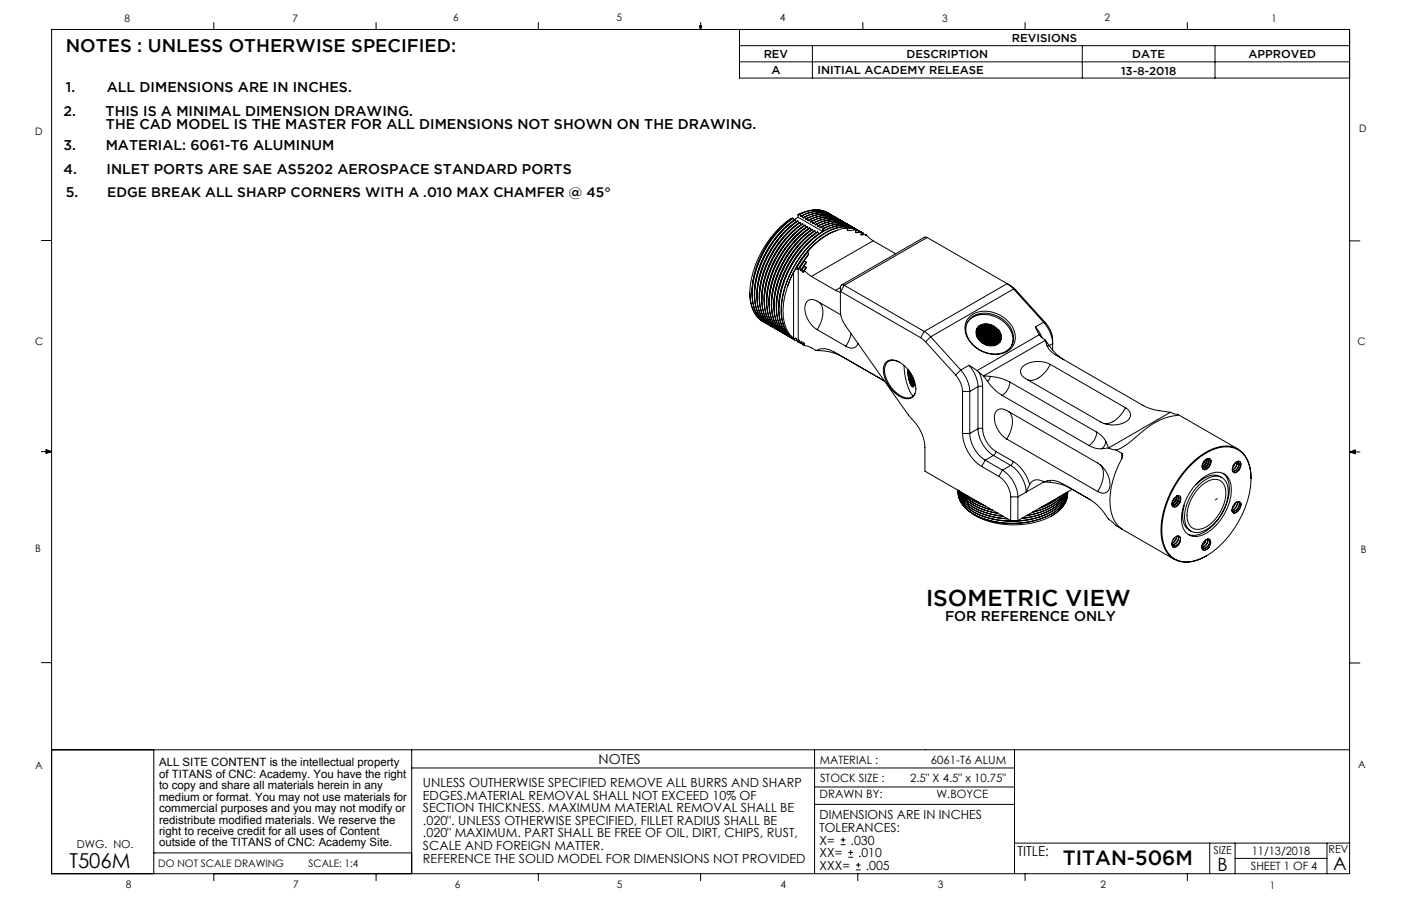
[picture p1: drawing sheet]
<svg xmlns="http://www.w3.org/2000/svg" width="432mm" height="279mm" viewBox="0 0 432 279" stroke-linecap="round" stroke-linejoin="round" font-family="sans-serif">
<g fill="none" stroke="#000" stroke-width=".31">
<path d="M15.9 9.1h400.1v260.3h-400.1zM65.9 6.9v2.2M115.9 6.9v2.2M165.9 6.9v2.2M215.6 8h.6l-.3 1.1zM215.7 8l.2 1.1M215.9 6.9v2.2M216 8l-.1 1.1M227.9 9.1v15h188.1M227.9 14.1h188.1M227.9 19.1h188.1M250.4 14.1v10"/>
<path d="M265.9 6.9v2.2M315.9 6.9v2.2M333.6 14.1v10M365.9 6.9v2.2M374.5 14.1v10M12.7 74.2h3.2M242.4 71l3.5-2.8a30.6 30.6 0 0 0-12.5 24 9.5 9.5 0 0 0 4.1 8.3 8.3 8.3 0 0 1-4-6.5 28.7 28.7 0 0 1 7.3-21.3zM243.1 71.4l3.6-2.8a30.6 30.6 0 0 0-12.6 24 9.5 9.5 0 0 0 4.1 8.4 8.3 8.3 0 0 1-4-6.5 28.7 28.7 0 0 1 7.3-21.4zM244.4 67.3l.2 .6a29.7 29.7 0 0 0-12.1 23.3M244.4 67.3a30.6 30.6 0 0 0-12.5 24 9.5 9.5 0 0 0 4.1 8.4M244.4 67.3a30.1 30.1 0 0 0-12.6 23.9 9.5 9.5 0 0 0 4.1 8.4M245.2 67.7l.2 .7a29.7 29.7 0 0 0-12.1 23.2"/>
<path d="M245.2 67.7a30.6 30.6 0 0 0-12.6 24 9.5 9.5 0 0 0 4.1 8.4h-.1M245.2 67.7a30.1 30.1 0 0 0-12.7 24 9.5 9.5 0 0 0 4.1 8.3M245.9 68.2l.2 .6a29.7 29.7 0 0 0-12.1 23.3M246 67l7.5 4.3v-.7M246 67l-1.4 .8M246 66.1v.2M246 66.1v.9M246.4 66.1l-.4 .2M246.4 66l.1 .1M246.4 66l-.2 .4-.2-.1M246.5 66.1l.3 .6M246.7 68.6l.2 .6a29.7 29.7 0 0 0-12.1 23.3"/>
<path d="M247.1 66.5l-.3 .2M247.2 66.4l.1 .1M247.2 66.4l-.3 .4-.1-.1M247.3 66.5l.2 .6M247.4 69l.2 .7a29.7 29.7 0 0 0-12.1 23.2M247.4 69a30.6 30.6 0 0 0-12.6 24 9.5 9.5 0 0 0 4.2 8.4M247.4 69a30.1 30.1 0 0 0-12.6 24 9.6 9.6 0 0 0 4.2 8.4M247.7 65.5l-1.7 .6M247.9 67l-.4 .1M247.9 66.9h.1M247.9 66.9l-.2 .3-.2-.1M248 66.9l.3 .7"/>
<path d="M248.1 69.5l.3 .6a29.7 29.7 0 0 0-12.1 23.3M248.1 69.5a30.6 30.6 0 0 0-12.5 24 9.5 9.5 0 0 0 4.1 8.3M248.1 69.5a30.1 30.1 0 0 0-12.6 23.9 9.5 9.5 0 0 0 4.2 8.4M248.6 67.4l-.3 .2M248.7 67.3l.1 .1M248.7 67.3l-.3 .4-.1-.1M248.8 67.4l.2 .6M248.9 69.9l.2 .6a29.7 29.7 0 0 0-12.1 23.3M248.9 69.9a30.6 30.6 0 0 0-12.6 24 9.5 9.5 0 0 0 4.2 8.4l-.1-.1M248.9 69.9a30.1 30.1 0 0 0-12.6 23.9 9.5 9.5 0 0 0 4.1 8.4M249 77.7l.2 .6M249 77.7l-3.2 4.5"/>
<path d="M249.2 78.3l-3.2 4.7M249.2 78.3l-1.3 2M249.3 77.1l-3.6 5M249.3 77.1l-.3 .6M249.4 67.8l-.4 .2M249.4 67.7l.1 .1M249.4 67.7l-.2 .4-.2-.1M249.5 67.8l.3 .6M249.6 70.3l.3 .7a29.7 29.7 0 0 0-12.1 23.2M249.6 70.3a30.6 30.6 0 0 0-12.5 24 9.5 9.5 0 0 0 4.1 8.4l-.1-.1M249.6 70.3a30.1 30.1 0 0 0-12.6 24 9.5 9.5 0 0 0 4.1 8.3M250.1 68.3l-.3 .1"/>
<path d="M250.2 68.2h.1M250.2 68.2l-.3 .3-.1-.1M250.3 68.2l.2 .6M250.4 70.8a30.6 30.6 0 0 0-12.6 24 9.3 9.3 0 0 0 4.6 8.5M250.4 70.8l.2 .6a29.7 29.7 0 0 0-12.1 23.3M250.4 70.8a30.1 30.1 0 0 0-12.7 23.9 9.5 9.5 0 0 0 4.3 8.4M250.9 68.7l-.4 .1M250.9 68.6l.1 .1M250.9 68.6l-.2 .3-.2-.1M251 68.7l.3 .6M251.1 71.2l.3 .6a30.1 30.1 0 0 0-12.1 22.1M251.1 71.2a30.6 30.6 0 0 0-12.5 24 9.3 9.3 0 0 0 4.6 8.6"/>
<path d="M251.1 71.2a30.1 30.1 0 0 0-12.6 24 9.5 9.5 0 0 0 4.2 8.4M251.6 69.1l-.3 .2M251.7 69l.1 .1M251.7 69l-.3 .4-.1-.1M251.8 69.1l.2 .6M252 71.5l.4 .5a29.7 29.7 0 0 0-12.4 22.7M252 71.5a31 31 0 0 0-12.7 22.7 10.1 10.1 0 0 0 4.5 10h.1M252 71.5a29.9 29.9 0 0 0-12.7 24.9 8.8 8.8 0 0 0 4.2 7.6M252.4 69.6l-.4 .1M252.4 69.5h.1M252.4 69.5l-.2 .3-.2-.1M252.5 69.5l.3 .6"/>
<path d="M253.1 70l-.3 .1M253.2 69.9l.1 .1M253.2 69.9l-.3 .3-.1-.1M253.3 70l.2 .6M253.5 70.6h.1M253.8 70.5l-.3 .1M253.8 70.4h.1M253.8 70.4l-.1 .3-.2-.1M253.9 70.4l.1 .8M255.1 65.6a8.5 8.5 0 0 0-8.7 .4M255.5 65.9a8.5 8.5 0 0 0-9 .2M255.9 66.1a8.7 8.7 0 0 0-8.6 .4"/>
<path d="M255.9 66.1a8.4 8.4 0 0 0-8.7 .3M256.5 66.5a8.7 8.7 0 0 0-8.6 .4M256.5 66.4l.1 .1M256.6 66.5a8.7 8.7 0 0 0-8.6 .4M257.4 66.9a8.7 8.7 0 0 0-8.6 .5M257.4 66.9a8.4 8.4 0 0 0-8.7 .4M258 67.3a8.7 8.7 0 0 0-8.6 .4M258 67.3l.1 .1a8.7 8.7 0 0 0-8.6 .4M258.1 71a21 21 0 0 0-11 8.7l-3.2 5.5-1.1 2.9M258.8 67.8a8.7 8.7 0 0 0-8.6 .4M258.8 67.7l.1 .1a8.7 8.7 0 0 0-8.6 .4M259.6 68.2a8.7 8.7 0 0 0-8.6 .5"/>
<path d="M259.6 68.2a8.4 8.4 0 0 0-8.7 .4M260.3 70.3a21.3 21.3 0 0 0-11 6.8M260.3 70.3a7.1 7.1 0 0 1 4.5 .9M260.3 70.3l.6 .1M260.3 68.6a8.7 8.7 0 0 0-8.6 .4M260.3 68.6l.1 .1a8.7 8.7 0 0 0-8.6 .4M260.9 70.4l.4 .6M260.9 70.4l2 .1 1.9 .7M261.1 69.1a8.7 8.7 0 0 0-8.6 .4M261.1 69.1a8.4 8.4 0 0 0-8.7 .4M261.3 71l.8 .1M261.8 69.5a8.7 8.7 0 0 0-8.6 .4"/>
<path d="M261.8 69.5h.1M262.4 69.9a7.7 7.7 0 0 0-7.4-.7l-1.7 .8M262.6 69.9a8.5 8.5 0 0 0-8.8 .5M263.1 70.2a8.8 8.8 0 0 0-9.2 .2M263.4 70.4a8.4 8.4 0 0 0-8 0 29.6 29.6 0 0 0-15 20.6 14.9 14.9 0 0 0 1.5 11.3l1 1.2 1.3 .9M263.6 70.9l-1.6 .2-.7-.1M263.6 70.9l1.8 .6M263.6 70.9l.2 .1M263.6 70.6a8.2 8.2 0 0 0-8.1-.1 29.6 29.6 0 0 0-15 20.5 14.9 14.9 0 0 0 1.5 11.4l1 1.1 1.5 1M263.7 70.6l.3 .2M263.7 71.6l.5 .2M263.8 71l-.1 .6"/>
<path d="M263.8 71l1.6 .5M264.1 70.8a8.6 8.6 0 0 0-8.6 .4 29.9 29.9 0 0 0-14.7 25.6 9 9 0 0 0 4.2 8.1M264.4 71a8.3 8.3 0 0 0-8.7 .2 29.9 29.9 0 0 0-14.9 25.5 8.8 8.8 0 0 0 5 8.6M264.8 71.2h.1M264.8 71.3h.1M265.3 72.3l.3 .1M265.3 71.6l.8 .4M265.3 71.6l-1.2 .2-.4-.2M265.3 71.6l.2 .1M265.4 71.5v.1M265.5 71.7l-.2 .6M265.5 71.7l.6 .3"/>
<path d="M266.1 72l.1 .3M266.7 72.3l.2 .1M266.7 72.3h-1.4M266.7 72.3l.1 .1M266.8 72.4l-.1 .2 .3-.1 2.1 1.8M266.8 72.4h.1M266.9 72.4v.1M269.1 74.3l-19 10.9M269.1 74.3l7 4M285.8 73.2l25.7 14.9 1.5 1.3M285.8 73.2h-.9l-25.5 14.7M285.8 73.2l-25.6 14.8"/>
<path d="M416 74.3h3.1M231.1 90.2a9.4 9.4 0 0 0 4.4 9.1M231.1 90.2a9.8 9.8 0 0 0 4 9M231.1 90.2a30.5 30.5 0 0 1 12.7-22.9l.1 .2a29.7 29.7 0 0 0-12.1 23.3M235.1 99.2h.1M235.9 99.6l.1 .1M242.8 88.1a18.3 18.3 0 0 0-.3 13.6l.9 1.4 1.2 1.2M244.6 83.9l-1.8 4.2M244.6 83.9v20.4M245.7 82.1l-.3 .6 .8 .4 .2-.5M245.7 82.1l.1 .1M245.8 82.2l.2 .8"/>
<path d="M246 83h-.1a1.35 1.35 0 0 0-1.3 .9M246 83v22.3M246.4 82.6h.1M246.5 82.6l.3 .8M247.2 83l.1 .1M247.2 83l-.3 .5-.1-.1M247.3 83.1l.2 .8M247.7 82.1v.2M247.7 82.1l-.5 .9M247.7 82.3l.7 .1M247.7 82.3l-.4 .8M247.8 80.6l.6 .2"/>
<path d="M247.8 80.6l-1.3 2M247.9 80.3l-.1 .3M247.9 80.3l-1.5 2.3M247.9 83.4v.1M247.9 83.4l-.2 .6-.2-.1M247.9 83.5l2.2 1.7M248.4 82.4l.1 .3-.6 .7M248.4 82.4l-.9 1.5M248.4 80.8v.4l-.7 .9M248.4 80.8l-1.6 2.6M250.1 85.2l7.4 4.3M252.5 93.2a5.2 5.2 0 0 1 .7 5.7l-1.3 2.8"/>
<path d="M257.5 89.5l1.5 .6M259 88.7v7.4a7.8 7.8 0 0 0 1.5 4.2l19.4 27.6a15.5 15.5 0 0 1 5.1 9l.1 8.4 26.4 15.3M259 88.7l-1.5 .8M259.1 89.9l-.1 .1M259.1 89.9l24.7 14.2M259.1 97.1l-7.2-4.2a2.32 2.32 0 0 0-2.7-.3 2.32 2.32 0 0 0-1.2 2.5 8.4 8.4 0 0 0 3.9 6.6M260.2 88a.73 .73 0 0 0-.8-.1 .73 .73 0 0 0-.4 .8M260.2 88l24.7 14.2M260.2 88l-1.1 1.9M298.1 99.6a7 7 0 0 1 9.4-1.6 7 7 0 0 1 4.3 8.6M298.9 97.6a8.8 8.8 0 0 1 12 1.7 6 6 0 0 1 .5 8.4 8.8 8.8 0 0 1-12-1.7 6 6 0 0 1-.5-8.4zM299 98.3a8.2 8.2 0 0 1 11.1 1.1 5.7 5.7 0 0 1 .7 8.4 8.4 8.4 0 0 1-11.2-1.8 5.6 5.6 0 0 1-.6-7.7z"/>
<path d="M312.4 89.1l-2-1.6-25.5 14.7M312.4 89.1l-25.6 14.8M312.4 89.1l9.3 10.3M312.4 89.1l.6 .3M313 89.4l9.3 10.2M321.7 99.4a10.5 10.5 0 0 1 2.7 6.6l-1 .6M321.7 99.4l-2.6 1.4M321.7 99.4l.6 .2M322.3 99.6a9.6 9.6 0 0 1 2.1 8.4M244.6 104.3l.9 .2M245.5 104.5h.1M245.5 104.5l.5 .9"/>
<path d="M246 105.4h.1M246 105.4l.6 .3M246 105.3v.1M246.2 104.9l.2 .1M246.2 104.9l-.2 .4M246.2 104.9h.1M246.4 105l.3 .9M246.7 105.9l.6 .2M246.9 105.3l.3 .2M246.9 105.3l-.2 .6M246.9 105.3h.1M247.1 105.4l.4 .9"/>
<path d="M247.5 106.3l.4 .1M247.9 105.9v.7l1.1 .1 2.6 1.4M247.9 105.9l-.2-.1-.2 .5M251.6 108.1a5.3 5.3 0 0 1 5.5 .4l15.5 9M251.6 108.1a15.8 15.8 0 0 1 7.9 1.8M251.9 101.7l8.8 5.1M262.3 102.9l-.6 2.1-1 1.8M264.4 105.9a2.21 2.21 0 0 1-3.7 .9M273.1 111.6a4 4 0 0 1 5.1 .8 9.8 9.8 0 0 1 4 8.4 2.66 2.66 0 0 1-4 1.9 10 10 0 0 1-5.9-9.6zM277.3 111.8a2.95 2.95 0 0 0-3.6-.2 2.95 2.95 0 0 0-1 3.5 9.1 9.1 0 0 0 7.2 7.6l1.3-.4 .8-1M278.7 112.8a17.4 17.4 0 0 0 2.5 9.1l.3 .2M279.8 114.7l.3 2.1 .9 2.3"/>
<path d="M279.9 114l-.1 .7M279.9 114.5l.3 2.8 .8 1.8M280.1 114.3a7.2 7.2 0 0 0 1.4 5h.1M280.4 114.6l.1 1.8a3.3 3.3 0 0 0 1.2 2.5M280.5 114.8l.2 2.2a2.37 2.37 0 0 0 1.1 1.9M280.6 114.9l.3 2.2 .7 1.7M280.8 115.3l.5 2.5 .5 1M281.1 115.9l.8 2.4M281.3 116.2l.6 1.9M281.8 117.5l-.2 1.7-.1 .1-.5-.2M283.8 104.1l1.5 1.3M284.9 102.2l1.9 1.7"/>
<path d="M284.9 102.2l-1.1 1.9M285.3 105.4l9.2 10.3M286.8 103.9l9.3 10.2M286.8 103.9l-1.5 1.5M294.5 115.7a8.1 8.1 0 0 1 2.2 5M296.1 114.1a10.5 10.5 0 0 1 2.8 6.6M296.1 114.1l-1.6 1.6M298.6 112.7l2.5 1.6M298.6 112.7a10.5 10.5 0 0 1 2.8 6.6M298.6 112.7l-2.5 1.4M301 102.6a4.4 4.4 0 0 1 6.5 3.4 4.5 4.5 0 0 0-6.5-3.4zM301.1 103.5a4.7 4.7 0 0 1 4.8 1.5"/>
<path d="M301.1 102.2a4.4 4.4 0 0 1 6.7 3.5 4.4 4.4 0 0 0-6.8-3.4zM301.1 102a3.9 3.9 0 0 1 6.2 .3M301.1 103.1a4.5 4.5 0 0 1 6.1 3.1 4.5 4.5 0 0 0-6.1-3.1zM301.1 103.5a4.7 4.7 0 0 1 4.9 1.4M301.1 102.1a4.4 4.4 0 0 1 6.8 2.2v1.3a4.3 4.3 0 0 0-6.7-3.7l-.3 .4M301.1 102a4 4 0 0 1 6.1 .6M301.1 114.3l.7 .6M301.1 102a4 4 0 0 1 6.1 .5M301.2 101.8a3.9 3.9 0 0 1 6.2 .4M301.2 103.7a4.6 4.6 0 0 1 5.3 2.7 4.7 4.7 0 0 0-5.3-2.7zM301.2 101.7a3.9 3.9 0 0 1 6.3 .3M301.2 104a4.6 4.6 0 0 1 5 2.5"/>
<path d="M301.4 119.3l.7-.2 .8 .2M301.4 119.3l-2.5 1.4M301.4 119.3v12.9M301.6 104.5a4.7 4.7 0 0 1 4 2.1 5 5 0 0 0-4-2.1zM301.8 114.9a10.6 10.6 0 0 1 1.1 4.4M301.8 114.9l1.4 1M301.8 104.8a4.7 4.7 0 0 1 3.4 1.8M301.9 104.9a4.7 4.7 0 0 1 3.3 1.6M302.2 105.1l1 .4 1.5 1M302.2 105.2l.9 .3 1.6 1M302.9 119.3v12.9M303.1 104l-1.8-.1a4.8 4.8 0 0 1 5 2.6"/>
<path d="M303.2 115.9l1.1 1.7M303.2 115.9l2 .2M304.3 117.6a14.6 14.6 0 0 0 4.6 4.3M305.2 116.1a14.6 14.6 0 0 1 6 1.7M305.2 116.1l-.2 .8-.7 .7M305.9 105l.8 1.4M306 104.9l.8 1.5M306 106.5l-.2-.2a4.8 4.8 0 0 0-4.4-2.1 4.9 4.9 0 0 1 4.5 2.3M306 104.7l-.1 .1M306 103.3l.2 .6M306.1 100.5a3.8 3.8 0 0 0-5 .9M307 106.3a4.6 4.6 0 0 0-5.9-3.1 4.7 4.7 0 0 1 5.8 3.1"/>
<path d="M307.2 102.6a3.1 3.1 0 0 1 .8 3M307.2 102.5a3.1 3.1 0 0 1 .8 3.1M307.3 106.2a4.4 4.4 0 0 0-6.3-3.3 4.5 4.5 0 0 1 6.3 3.3M307.3 102.3a3.1 3.1 0 0 1 .8 3.2M307.4 102.2a3.1 3.1 0 0 1 .7 3.3M307.5 101.9a3.2 3.2 0 0 1 .7 3.5M307.5 101.9a4 4 0 0 0-6.2-.4 3.9 3.9 0 0 0 3.7 5.1 2.96 2.96 0 0 0 3.6-2.5M307.7 101.6a4.3 4.3 0 0 0-6.5-.6 3.9 3.9 0 0 0 2.8 5.4 3.1 3.1 0 0 0 4.6-2.3M307.7 101.6a3.5 3.5 0 0 1 .9 2.5M307.7 101.6a3.2 3.2 0 0 1 .6 3.5M307.7 105.9a4.4 4.4 0 0 0-6.7-3.4 4.4 4.4 0 0 1 6.6 3.4M311.2 117.8a5.3 5.3 0 0 1-2.3 4.1"/>
<path d="M311.2 117.8l26.8 15.5M319.1 100.8l1.2 2.4M319.1 100.8l1.2 1.5 .9 1.9M320.3 103.2l1.9 1.7M320.3 103.2l-19.2 11.1M322.2 104.9a5.9 5.9 0 0 0 3.3 4.7l26.8 15.4a18.8 18.8 0 0 0 8.4 2.1M322.2 104.9l-19 11M322.2 104.9l1.2 1.7M323.4 106.6a14.6 14.6 0 0 0 4.5 4.3M323.4 106.6h-.7M323.7 112.4a7.7 7.7 0 0 0-8.7 .9 2.26 2.26 0 0 0 1.1 3.5l23.2 13.3a7.7 7.7 0 0 0 8.7-.9 2.26 2.26 0 0 0-1.1-3.5M323.7 112.4a8.7 8.7 0 0 1-5.4 4.9l-1.6-.2"/>
<path d="M323.7 112.4l23.2 13.3M12.7 139.3h3.2M14.2 139l1.7 .3M14.2 138.7l1.7 .6-1.7 .5zM15.9 139.3l-1.7 .2M296.7 133.7a13 13 0 0 0 5.8 10.1M296.7 120.7v13M296.7 120.7h2.2M296.7 133.7h2.2M298.9 133.7a10.5 10.5 0 0 0 4.7 8.2M298.9 120.7v13M301.4 132.2l.7-.2 .8 .2"/>
<path d="M301.4 132.2a10.5 10.5 0 0 0 4.8 8.3M301.4 132.2l-2.5 1.5M302.9 132.2a8.9 8.9 0 0 0 4 7M306.9 139.2l-.2 .7-.5 .6M306.9 139.2l5.3 3.1M308.9 121.9l26.7 15.5M310.3 135.4a7.7 7.7 0 0 1-3.6-8.1 2.26 2.26 0 0 1 3.6-.7l28 16.2a7.7 7.7 0 0 1 3.6 8 2.26 2.26 0 0 1-3.6 .8M310.3 135.4l28 16.2M310.9 127a5.2 5.2 0 0 1 .7 5.7l-1.3 2.7M335.6 137.4a6.4 6.4 0 0 0 3.9 1M338 133.3a6.4 6.4 0 0 1 2.8 2.8M338 133.3a5.3 5.3 0 0 1-2.4 4.1"/>
<path d="M340.8 136.1a2.89 2.89 0 0 1-1.3 2.3M340.8 136.1l.9 2M341.7 138.1l1.2 .5 1.1 .2M341.7 138.1l-2.2 .3M344 138.8l1.7 1M345.7 139.8l.3 .7-.3 1M345.7 139.8v1.7M346.9 125.7a8.6 8.6 0 0 1-5.9 5l-.7-.1M360.7 127.1l1.2 .6 1.1 .1M360.7 127.1l-19 11M363 127.8l.2 .2a20 20 0 0 0-12 5.8 20.3 20.3 0 0 1-7.2 5M363 127.8l18.5 10.7"/>
<path d="M416 139.4h3.1M416 139.4l1.7-.6v1.1zM416 139.4l1.7 .2M417.7 139.1l-1.7 .3M295.3 151.2a8.3 8.3 0 0 0 4.9 6.7 26.4 26.4 0 0 0 23.9-.2 8.8 8.8 0 0 0 4.9-5.9 8.7 8.7 0 0 1-4.9 6 26.4 26.4 0 0 1-23.9 .2 8.3 8.3 0 0 1-4.9-6.8zM295.3 151.4a8.3 8.3 0 0 0 4.9 7.2 25.8 25.8 0 0 0 25.2-1l.6-.5a7.6 7.6 0 0 0 3-5.4 8.6 8.6 0 0 1-4.9 6.8 26.4 26.4 0 0 1-23.9 .2 8.3 8.3 0 0 1-4.9-6.8v-.1M295.5 151.3a10.3 10.3 0 0 0 6.4 6.1 23.7 23.7 0 0 0 7.3 1.8M295.5 151.3a10.3 10.3 0 0 0 6.4 6.1 23.5 23.5 0 0 0 7.1 1.7M295.7 151.5a16.8 16.8 0 0 0 5.8 3.3M295.9 151.6a13.3 13.3 0 0 0 7.2 5.6l4.6 1.2M295.9 151.6a15.2 15.2 0 0 0 11.6 6.6M296.7 152.3a15.6 15.6 0 0 0 9.2 5"/>
<path d="M296.9 152.4a15.2 15.2 0 0 0 8.8 4.8M297.1 152.6l2 1.9 1.3 .8M298.4 157.4a22.3 22.3 0 0 0 16.5 4.4 23.7 23.7 0 0 0 9.2-2.7M298.7 153.5a16.3 16.3 0 0 0 5 2.5M299.1 153.8l4.1 2M302.5 143.8l5.4 3.1M303.6 141.9l-1.1 1.9M303.6 141.9l5.4 3.1M306.2 140.5l5.3 3M306.2 140.5l-2.6 1.4M307.9 146.9a8.1 8.1 0 0 1 3.6 6.3M309 145a10.5 10.5 0 0 1 4.7 8.2"/>
<path d="M309 145l-1.1 1.9M310.4 159.9a20.6 20.6 0 0 1-12.9-4.7 6.7 6.7 0 0 1-2.1-4 8.4 8.4 0 0 0 4.8 6.1 23.6 23.6 0 0 0 10.4 2.7M311.5 143.5a10.5 10.5 0 0 1 4.8 8.3l1.1-2.4M311.5 143.5l-2.5 1.5M311.5 153.2v7.4M311.5 153.2h2.2M312.2 142.3a12.2 12.2 0 0 1 5.2 7.1M312.2 142.3l-.2 .7-.5 .5M313.7 153.2v7.4M321.7 148.6l-8 4.6M321.7 148.6a5.9 5.9 0 0 1 5.7 .5l8.6 5a16.6 16.6 0 0 1 5.7 6l2.3 2 1.7 1M321.7 148.6a2.83 2.83 0 0 0-4.3 .8"/>
<path d="M321.7 148.6l2.1 .2M323.4 148.2l.4 .6M323.8 148.8a14.6 14.6 0 0 1 6 1.7M326.5 153.2a15.6 15.6 0 0 1-5.7 3.3M326.8 153a15.8 15.8 0 0 1-6.4 3.7M327.8 152.4a15.7 15.7 0 0 1-9.4 5.5M327.9 152.4a15.6 15.6 0 0 1-9.7 5.6M328.4 152.1a13.8 13.8 0 0 1-9.8 6.4l-2.1 .4M328.5 152a13.7 13.7 0 0 1-9.9 6.6l-2.2 .4M328.7 151.9a10.6 10.6 0 0 1-6.2 6 23.9 23.9 0 0 1-7.5 1.9M328.8 151.9a10.5 10.5 0 0 1-6.3 6.1 24.1 24.1 0 0 1-7.7 1.9M329 151.8a7.3 7.3 0 0 1-3.4 6.3l-1.5 1"/>
<path d="M329.1 152.1a8.1 8.1 0 0 1-5 7M330.5 150.9l-16.8 9.7M339.1 143.3a5.3 5.3 0 0 1 .5 5.6l-1.3 2.7M345.7 141.5a24.5 24.5 0 0 0-3.2 16.6 8.4 8.4 0 0 0 3.2 5M361.3 155.5a2.29 2.29 0 0 0 1.4-2.5h.4a2 2 0 0 1-1.7 2.9M362 153.6l-.6 .9M362.1 153.4l-.1 .4a1.5 1.5 0 0 0-.3 2.3l.4 .1 .9-.3M362.6 153a3.1 3.1 0 0 1-1.3 2.3M362.7 153a2.46 2.46 0 0 1-1.4 2.4M363 153a2.01 2.01 0 0 1-1.6 2.8M363.2 153.3v.6a3.2 3.2 0 0 1-1.6 1.9M363.7 154.8l-.7 1.1"/>
<path d="M363.7 154.8a1.08 1.08 0 0 0 .3-1.3 1.08 1.08 0 0 0-1.2-.6 2.77 2.77 0 0 0-1.4 3.3l.7 .2 .9-.5M363.7 154.8a1.82 1.82 0 0 1-2.1 1.3M363.8 153.1v.7a3.2 3.2 0 0 1-1.6 2.3M365 155.8a7.9 7.9 0 0 0 .6 7l1.5 1M366.6 143.9a18 18 0 0 1 10.5-6.1 7.2 7.2 0 0 1 8 6 24.6 24.6 0 0 1-3.5 17.4 24.6 24.6 0 0 1-13.3 11.7 7.4 7.4 0 0 1-9.8-5.6 24.6 24.6 0 0 1 3.6-17.4l1.3-2.1zM368.9 149a9 9 0 0 1 7.2-3.3 4.3 4.3 0 0 1 3.3 3.7 16.1 16.1 0 0 1-9.1 15.7 4.2 4.2 0 0 1-6-3.5 15.7 15.7 0 0 1 4.6-12.6zM369.4 149.6a6.8 6.8 0 0 1 6.9-2.5 5 5 0 0 1 2.2 5.5 14.2 14.2 0 0 1-8.3 11.4 3.8 3.8 0 0 1-5.1-3.7 14.3 14.3 0 0 1 4.3-10.7zM370.1 149.9a5.2 5.2 0 0 1 6.3-1.5 5.8 5.8 0 0 1 1.1 6 12.1 12.1 0 0 1-7.4 8.8 3.3 3.3 0 0 1-4.2-3.3 12.8 12.8 0 0 1 4.2-10zM370.6 143.9a3.2 3.2 0 0 0 1.3-2.2 2.25 2.25 0 0 1-1.3 2.3M370.7 144.5a2.05 2.05 0 0 0 1.6-2.9 2.01 2.01 0 0 0-1.3 3.2M371 144.8h.1M371.4 141.9l-.8 1.4"/>
<path d="M371.8 144.7l-.8 .1M371.8 144.7a2.39 2.39 0 0 0 1.2-3.1 2.07 2.07 0 0 0-2.5 2.3l.1 .6 .4 .3M371.8 144.7h-.9M372 141.6a2.34 2.34 0 0 1-1.4 2.5M372.3 141.6a2.01 2.01 0 0 1-1.6 2.9M372.5 141.9l-.4 1.4-1.2 1.2M372.8 141.4a2.35 2.35 0 0 1-1.3 3.4M375.2 153.7l-.7 .5M376.6 147.3a4.5 4.5 0 0 0-5.4 .1l-2.6 2.1M376.9 146a5.4 5.4 0 0 1 2 4.7 16.5 16.5 0 0 1-9.2 14.1l-1.4 .3-1.8-.2M379.8 144.4l.2 1M379.8 144.4a2.37 2.37 0 0 1 2.2-2.1 2.08 2.08 0 0 1-.6 3.2l-.8 .3-.6-.4"/>
<path d="M379.8 144.4l.2-.5a1.26 1.26 0 0 1 1.8-1.2 2.23 2.23 0 0 1-1.9 2.7M380.7 155.2l-.8 1.3M380.7 142.8l-.8 1.4M380.7 155.2a2.34 2.34 0 0 0-.7 2.9 2.19 2.19 0 0 0 2.5-2.3v-.4M380.7 155.2l1.1-.6 .5 .3 .2 .5M380.7 155.2l1-.4a1.96 1.96 0 0 1-1.9 2.8M380.8 155.1l-1 1.6M381.2 142.5a2.36 2.36 0 0 1-1.4 2.4M381.3 142.5a2.34 2.34 0 0 1-1.5 2.5M381.3 154.8v.1a2.41 2.41 0 0 1-1.6 2.4M381.4 154.8a2.32 2.32 0 0 1-1.7 2.5M381.6 142.5a2.02 2.02 0 0 1-1.7 2.8"/>
<path d="M381.7 154.8a1.91 1.91 0 0 1-2 2.7M382 142.3a2.43 2.43 0 0 1-1.4 3.5h-.1M382.5 155.4a2.91 2.91 0 0 1-2.4 2.8M385.6 147.6a9.9 9.9 0 0 0-4.6-9.4 11.1 11.1 0 0 0-10.7 2.2 30.8 30.8 0 0 0-12.5 23.7 8.7 8.7 0 0 0 6 9.1 11.5 11.5 0 0 0 8-1.8M311.5 160.6h2.2M345.7 163.1l16.2 9.4M345.7 163.1l.2 .1M361.6 168.8l.4 .1M361.9 165.9l-.5 .8M362.6 165.4a2.37 2.37 0 0 1-1.4 2.1 .92 .92 0 0 0 .6 .9 .92 .92 0 0 0 1.1-.4l.9-1.4M362.7 165.4a2.52 2.52 0 0 1-1.5 2.2M363.1 165.3a2.23 2.23 0 0 1-1.8 2.7"/>
<path d="M363.2 165.3a2.25 2.25 0 0 1-1.9 2.8M363.7 165.7l.1 .9M363.7 165.7a1.2 1.2 0 0 0-2 .5l-.4 .9-.1 .9a.84 .84 0 0 0 .8 .9M363.7 165.7a2.04 2.04 0 0 1-2.2 2.5M363.8 166.6l-.6 1.5-1.2 .8M371.6 166.5l-.4 1-.8 .7M371.7 166.4a2.64 2.64 0 0 1-1.3 1.9M372.2 166.2a2.34 2.34 0 0 1-1.8 2.6M372.3 166.2a2.29 2.29 0 0 1-1.9 2.6M372.6 166.2a1.94 1.94 0 0 1-2 2.8M372.7 168.7l-1.1 .8h-1M372.7 166.3a2.26 2.26 0 0 0-2 3.2l.9 .1 1.1-.9"/>
<path d="M372.7 166.3l.3 .3 .2 .6-.5 1.5M372.7 166.3a1.99 1.99 0 0 1-2 2.8l-.3-.4M12.7 204.4h3.2M416 204.5h3.1M15.9 231.2h400.1M47.4 231.2v38.2M126.9 236.8h185.8M126.9 231.2v38.2M251.1 231.2v38.2M312.7 231.2v38.2M251.1 248.1h61.6M251.1 242.7h61.6"/>
<path d="M259.1 259h1.5M259.9 258.3v1.5M47.4 263h79.5M65.9 269.4v2.2M115.9 269.4v2.2M165.9 269.4v2.2M215.9 269.4v2.2M259.1 260.5h1.5M261.5 264.4h1.4M261.5 262.9h1.4M262.2 262.2v1.4M263.8 268.3h1.5"/>
<path d="M263.8 266.8h1.5M264.4 269.4v2.2M264.5 266v1.5M312.7 260h103.3M315.9 269.4v2.2M365.9 269.4v2.2M372.8 260v9.4M380.7 260v9.4M380.7 264.7h28.3M409 260v9.4"/>
</g>
<text font-size="7.1" x="285.4" y="186.7">ISOMETRIC VIEW</text>
<g font-size="6.3">
<text x="21.4" y="267.8">T506M</text>
<text x="327.6" y="266.7">TITAN-506M</text>
</g>
<g font-size="5.6">
<text x="20.3" y="16.1">NOTES : UNLESS OTHERWISE SPECIFIED:</text>
<text x="375.2" y="268.6">B</text>
<text x="410.9" y="268.3">A</text>
</g>
<g font-size="4.3">
<text x="20.3" y="28.4">1.</text>
<text x="32.9" y="28.4">ALL DIMENSIONS ARE IN INCHES.</text>
<text x="19.6" y="35.7">2.</text>
<text x="32.6" y="35.7">THIS IS A MINIMAL DIMENSION DRAWING.</text>
<text x="32.6" y="39.9">THE CAD MODEL IS THE MASTER FOR ALL DIMENSIONS NOT SHOWN ON THE DRAWING.</text>
<text x="19.6" y="46.3">3.</text>
<text x="32.6" y="46.3">MATERIAL: 6061-T6 ALUMINUM</text>
<text x="19.6" y="53.6">4.</text>
<text x="32.8" y="53.6">INLET PORTS ARE SAE AS5202 AEROSPACE STANDARD PORTS</text>
<text x="20.3" y="60.9">5.</text>
<text x="291.3" y="191.4">FOR REFERENCE ONLY</text>
</g>
<g font-size="4.2">
<text x="33.1" y="60.9">EDGE BREAK ALL SHARP CORNERS WITH A .010 MAX CHAMFER @ 45°</text>
<text x="184.5" y="235.7">NOTES</text>
<text x="313.6" y="263.9">TITLE:</text>
</g>
<g font-size="3.9">
<text x="130.3" y="242.7">UNLESS OUTHERWISE SPECIFIED REMOVE ALL BURRS AND SHARP</text>
<text x="130.3" y="246.6">EDGES.MATERIAL REMOVAL SHALL NOT EXCEED 10% OF</text>
<text x="130.3" y="250.5">SECTION THICKNESS. MAXIMUM MATERIAL REMOVAL SHALL BE</text>
<text x="130.3" y="254.4">.020&quot;. UNLESS OTHERWISE SPECIFIED, FILLET RADIUS SHALL BE</text>
<text x="252.6" y="252.7">DIMENSIONS ARE IN INCHES</text>
<text x="252.6" y="256.6">TOLERANCES:</text>
<text x="130.3" y="258.3">.020&quot; MAXIMUM. PART SHALL BE FREE OF OIL, DIRT, CHIPS, RUST,</text>
<text x="130.3" y="262.1">SCALE AND FOREIGN MATTER.</text>
<text x="252.6" y="260.5">X=</text>
<text x="262.2" y="260.5">.030</text>
<text x="130.3" y="266">REFERENCE THE SOLID MODEL FOR DIMENSIONS NOT PROVIDED</text>
<text x="252.6" y="264.4">XX=</text>
<text x="252.6" y="268.2">XXX=</text>
<text x="264.5" y="264.4">.010</text>
<text x="266.9" y="268.2">.005</text>
</g>
<g font-size="3.5">
<text x="235.4" y="18">REV</text>
<text x="279.4" y="18">DESCRIPTION</text>
<text x="311.9" y="13">REVISIONS</text>
<text x="348.9" y="18">DATE</text>
<text x="384.8" y="18">APPROVED</text>
<text x="237.8" y="23">A</text>
<text x="251.9" y="23">INITIAL ACADEMY RELEASE</text>
<text x="345.5" y="23.1">13-8-2018</text>
<text x="49" y="236.3">ALL SITE CONTENT is the intellectual property</text>
<text x="49" y="239.9">of TITANS of CNC: Academy. You have the right</text>
<text x="252.7" y="235.7">MATERIAL :</text>
<text x="286.9" y="235.7">6061-T6 ALUM</text>
<text x="49" y="243.4">to copy and share all materials herein in any</text>
<text x="252.7" y="241.1">STOCK SIZE :</text>
<text x="280.5" y="241.1">2.5&quot; X 4.5&quot; x 10.75&quot;</text>
<text x="49" y="246.9">medium or format. You may not use materials for</text>
<text x="49" y="250.5">commercial purposes and you may not modify or</text>
<text x="252.6" y="246.2">DRAWN BY:</text>
<text x="288.6" y="246.2">W.BOYCE</text>
<text x="49" y="254">redistribute modified materials. We reserve the</text>
<text x="49" y="257.5">right to receive credit for all uses of Content</text>
<text x="49" y="261">outside of the TITANS of CNC: Academy Site.</text>
<text x="385.8" y="263.6">11/13/2018</text>
<text x="385.5" y="268.2">SHEET 1 OF 4</text>
</g>
<g font-size="3.4">
<text x="23.7" y="261.6">DWG. NO.</text>
<text x="374" y="263.4">SIZE</text>
<text x="409.5" y="263.1">REV</text>
</g>
<g font-size="3.2">
<text x="38.3" y="6.7">8</text>
<text x="90.2" y="6.7">7</text>
<text x="139.7" y="6.5">6</text>
<text x="190" y="6.5">5</text>
<text x="240.4" y="6.5">4</text>
<text x="290.4" y="6.7">3</text>
<text x="340.4" y="6.5">2</text>
<text x="391.9" y="6.7">1</text>
<text x="10.9" y="41.6">D</text>
<text x="418.9" y="40.7">D</text>
<text x="10.9" y="106.3">C</text>
<text x="418.4" y="106.4">C</text>
<text x="10.8" y="170.2">B</text>
<text x="419.4" y="170.6">B</text>
<text x="10.8" y="237.2">A</text>
<text x="418.6" y="236.8">A</text>
<text x="48.8" y="267.5">DO NOT SCALE DRAWING</text>
<text x="95.1" y="267.5">SCALE: 1:4</text>
<text x="38.8" y="273.8">8</text>
<text x="90.4" y="273.8">7</text>
<text x="140.2" y="273.8">6</text>
<text x="190.1" y="273.9">5</text>
<text x="240.5" y="273.8">4</text>
<text x="289" y="273.9">3</text>
<text x="339.1" y="273.8">2</text>
<text x="391.4" y="274.1">1</text>
</g>
</svg>
